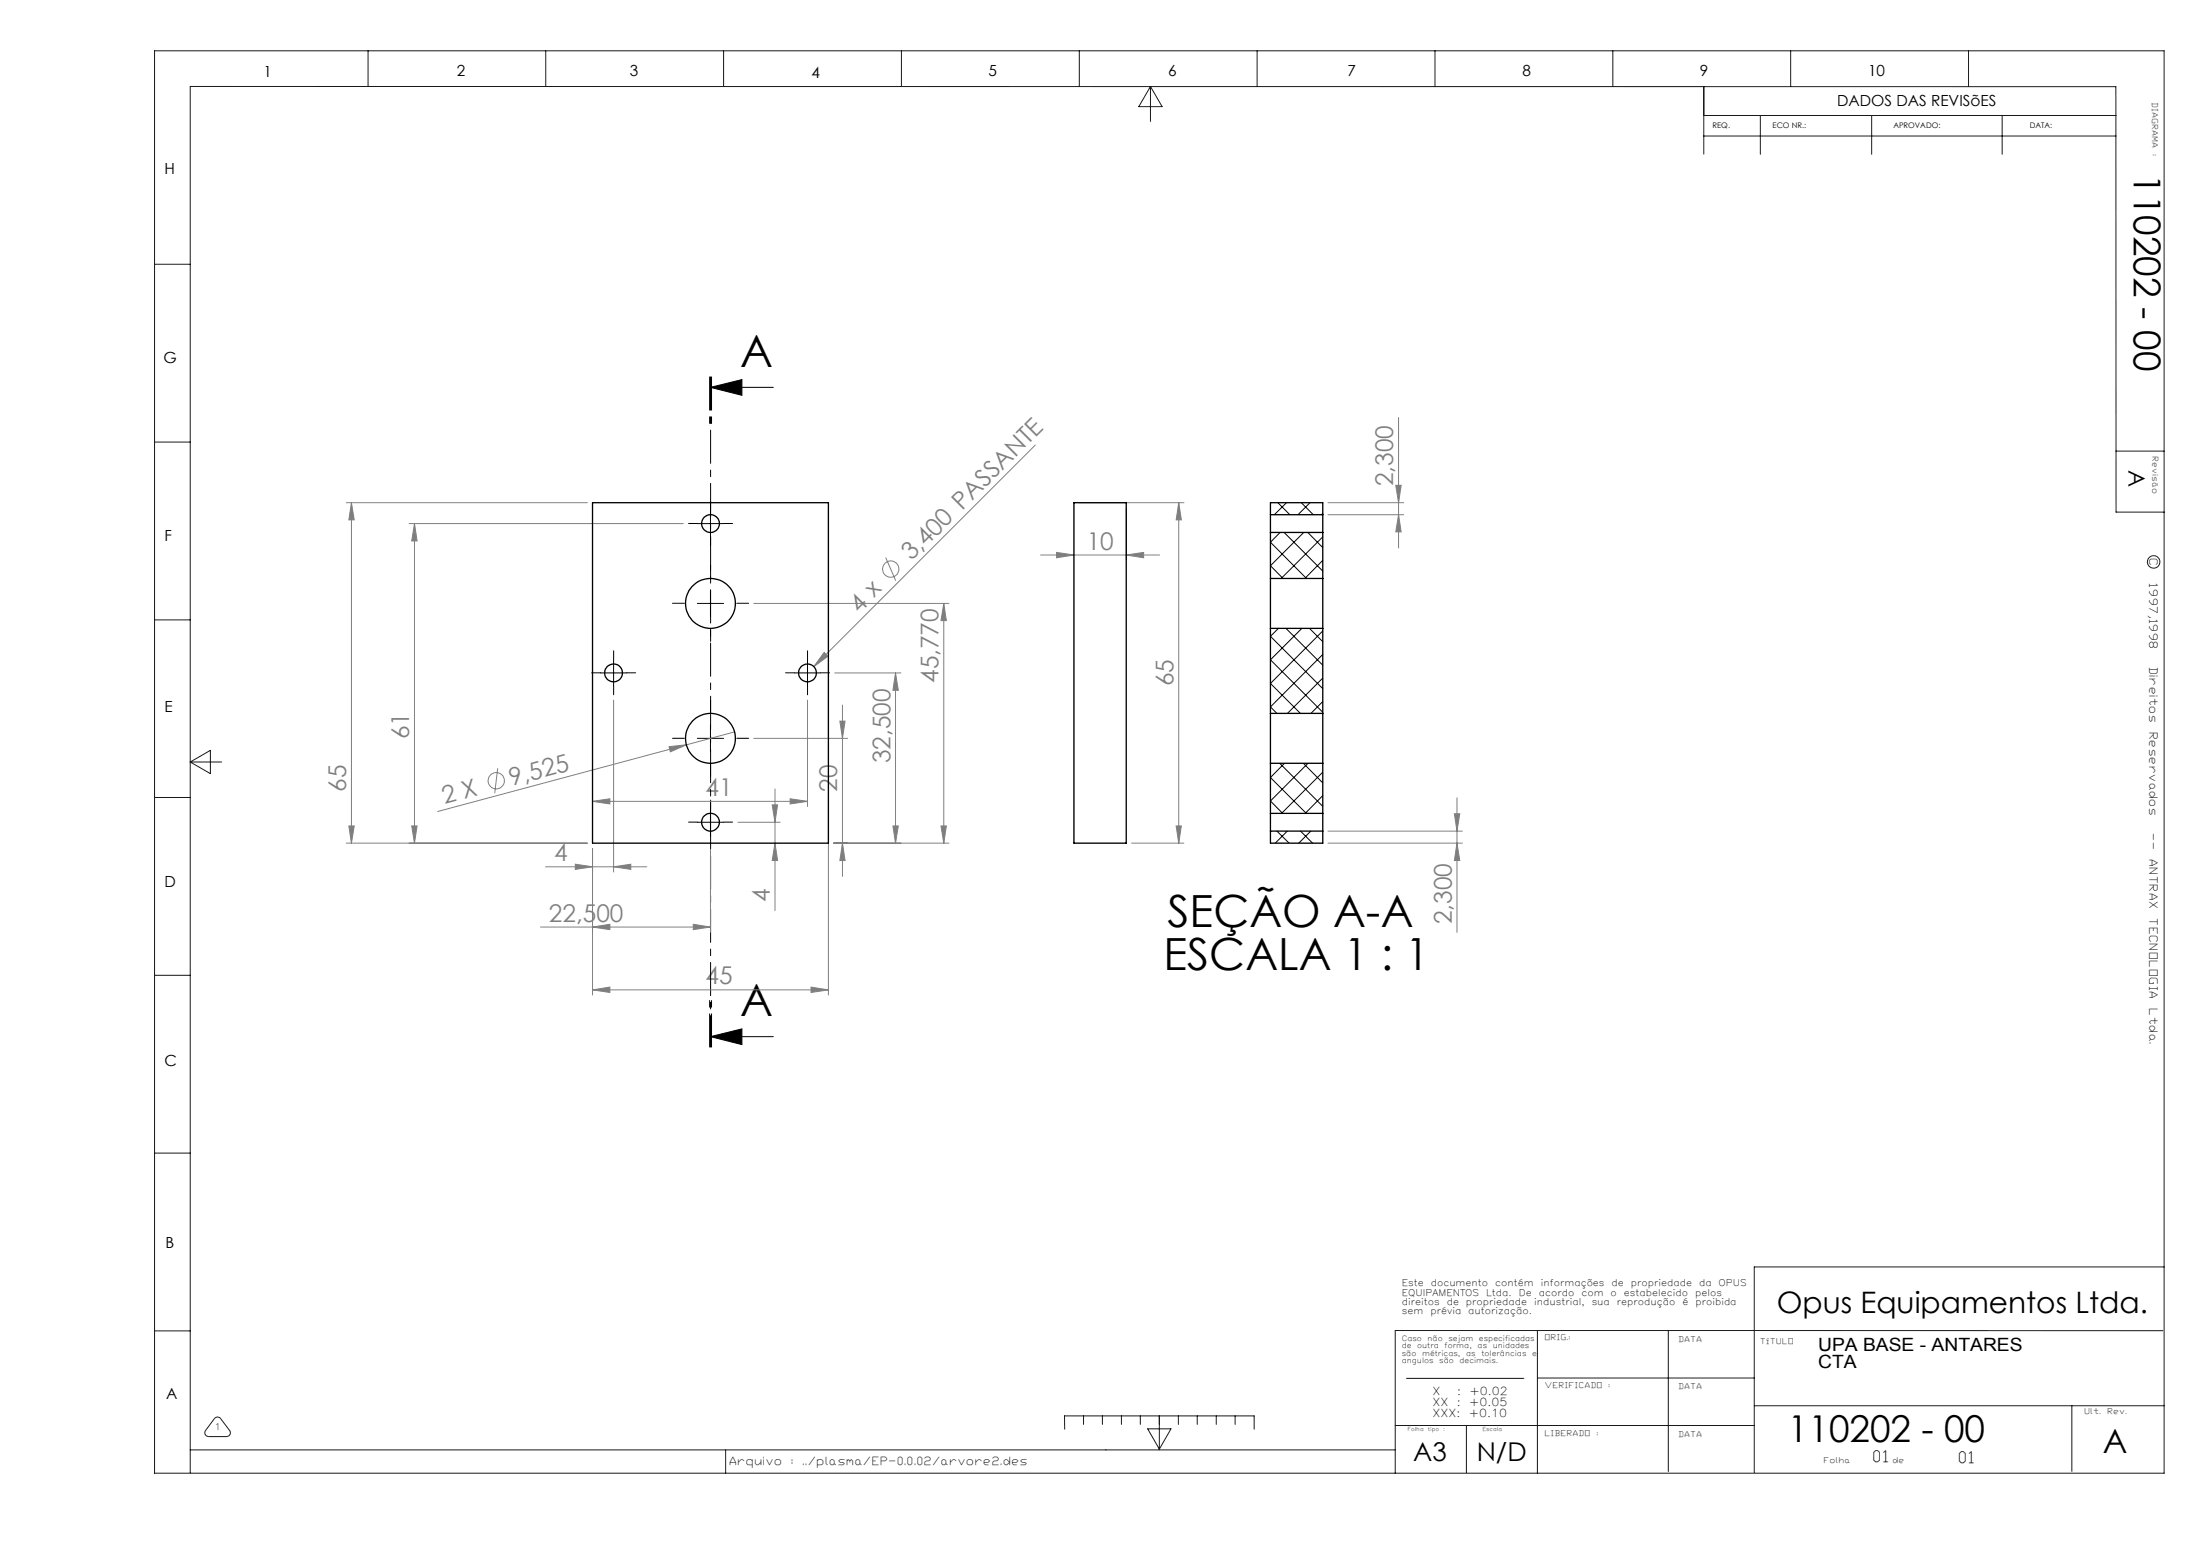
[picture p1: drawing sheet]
<svg xmlns="http://www.w3.org/2000/svg" width="420mm" height="297mm" viewBox="0 0 420 297" stroke-linecap="round" stroke-linejoin="round" font-family="sans-serif">
<g fill="none" stroke="#808080" stroke-width=".19">
<path d="M266.9 79.7v24.9M66.1 96h46M67.1 96l.5 3.2h-1zM67.1 96v64.9M78.1 99.9h52.3M79.1 99.9l.5 3.4h-1zM79.1 99.9v61M158.1 96.9v93M197.6 84.9l-42.3 42.3M205.9 96h20M214.9 96.9v10.1M224.9 96l.5 3.2h-1z"/>
<path d="M224.9 96v64.9M253.4 96h14.5M253.4 98.2h14.5M266.3 92.6h1.1l-.5 3.4zM266.9 98.2l.5 3.3h-1.1zM143.8 115.2h37.3M169 106.4l1.9 4.4M180.1 115.2l.5 3.3h-1zM180.1 115.2v45.7M198.6 105.9h22.7M201.6 105.4l3.3 .5-3.3 .6zM214.9 105.9l3.3-.5v1.1z"/>
<path d="M117.1 133.6v32.8M140.2 139.7l-56.7 15.2M154.1 133.6v20.3M157.3 124.5l.7 .8-2.7 1.9zM159.3 128.4h12.6M160.3 137.7h1l-.5 3.2zM160.8 134.6v32.7M170.9 128.4l.5 3.4h-1zM170.9 128.4v32.5M66.6 157.7h1l-.5 3.2zM78.6 157.7h1l-.5 3.2zM95 146.6l-.6 4.8"/>
<path d="M113.1 153l3.3-.5v1zM113.1 153h41M127.7 142.5l3.3-.3-3.1 1.3zM140.8 156.9h8.1M143.8 140.9h17.9M147.4 153.6h1l-.5 3.3zM147.9 150.6v23.2M150.8 152.5l3.3 .5-3.3 .5zM170.4 157.7h1l-.5 3.2zM179.6 157.7h1l-.5 3.2zM224.4 157.7h1l-.5 3.2zM253.4 158.6h25.6"/>
<path d="M277.5 155.3h1.1l-.6 3.3zM278 152.3v25.7M66.1 160.9h46M103.2 176.9h32.4M104.1 165.4h19.3M109.8 165l3.3 .4-3.3 .5zM113.1 176.9l3.3-.5v1zM113.1 162v27.9M117.1 165.4l3.3-.4v.9zM132.3 176.4l3.3 .5-3.3 .5zM135.6 162.1v15.8M147.9 160.9l.5 3.3h-1z"/>
<path d="M159.1 160.9h22M160.8 160.9l.5 3.3h-1zM215.9 160.9h10M253.4 160.9h25.6M278 160.9l.6 3.3h-1.1zM113.1 188.9l3.3-.5v1zM113.1 188.9h45M154.8 188.4l3.3 .5-3.3 .5z"/>
<circle cx="170" cy="108.6" r="1.56"/>
<circle cx="94.7" cy="149" r="1.56"/>
</g>
<g fill="none" stroke="#000" stroke-width=".19">
<path d="M135.6 73.9l6-1.4v3zM135.6 73.9h12M133.1 99.9h5M135.6 97.4v5M133.1 115.2h5M135.6 112.7v5M114.6 128.4h5M117.1 125.9v5M135.6 138.4v5M151.6 128.4h5M154.1 125.9v5M133.1 140.9h5"/>
<path d="M133.1 156.9h5M135.6 154.4v5.1M135.6 197.9l6-1.5v3zM135.6 197.9h12"/>
</g>
<g fill="none" stroke="#191924" stroke-width=".19">
<path d="M29.5 9.7h383.5v271.5h-383.5zM70.2 9.7v6.8M104.1 9.7v6.8M138.1 9.7v6.8M172 9.7v6.8M206 9.7v6.8M219.5 16.5v6.7M219.5 16.5l2.3 3.9h-4.5zM239.9 9.7v6.8M273.8 9.7v6.8M307.8 9.7v6.8M325.1 16.5v12.9"/>
<path d="M341.7 9.7v6.8M375.6 9.7v6.8M325.1 22h78.7M325.1 26h78.7M335.9 22v7.5M357.2 22v7.5M382.1 22v7.5M29.5 50.4h6.8M29.5 84.4h6.8M403.8 86.1h9.2M413 97.8h-9.2v-81.3h-367.5v264.6M29.5 118.3h6.8"/>
<path d="M29.5 152.2h6.8M36.3 145.4h6M36.3 145.4l3.8-2.2v4.5zM29.5 186.2h6.8M29.5 220.1h6.8M29.5 254h6.8M293.4 254v27.2M318.3 254v26.9M412.7 254h-146.5v27.2M413 241.8h-78.2v39.3M36.3 276.8h229.9M40.9 270.8a.74 .74 0 0 1 1.2 0l1.7 2.2a.72 .72 0 0 1 .1 .8 .72 .72 0 0 1-.6 .4h-3.5a.73 .73 0 0 1-.6-1.2z"/>
<path d="M138.5 276.8v4.4M203.2 272.8l-.1-2.5h36.2v2.5M206.8 270.3v1.6M210.4 270.3v1.6M214 270.3v1.6M217.6 270.3v1.6M219 272.7h4.4l-2.2 3.9zM221.2 270.3v6.4M224.9 270.3v1.6M228.5 270.3v1.6M232.1 270.3v1.6M235.7 270.3v1.6"/>
<path d="M266.2 272.1h68.6M268.4 263.1h22.4M279.8 272.1v9M293.4 263h41.4M334.8 268.3h78.2M395.4 268.3v12.5"/>
<circle cx="411" cy="107.2" r="1.19"/>
</g>
<g fill="none" stroke="#000" stroke-width=".19" stroke-dasharray="15.2 1.3 1.3 1.3">
<path d="M133.1 99.9h-1.7M135.6 97.4v-1.7M138.1 99.9h1.7M130.6 115.2h-2.3M135.6 110.2v-2.3M135.6 102.4v1.7M140.6 115.2h2.3M114.6 128.4h-1.7M117.1 125.9v-1.7M117.1 130.9v1.7M119.6 128.4h1.7M135.6 120.2v2.2"/>
<path d="M135.6 135.9v-2.2M151.6 128.4h-1.7M154.1 125.9v-1.7M154.1 130.9v1.7M156.6 128.4h1.7M130.6 140.9h-2.3M133.1 156.9h-1.7M135.6 145.9v2.3M135.6 154.4v-1.7M135.6 159.4v1.7M138.1 156.9h1.7M140.6 140.9h2.3"/>
</g>
<path d="M135.4 71.9v10M135.6 71.9v128M135.8 71.9v10M135.4 199.9v-10M135.8 199.9v-10" fill="none" stroke="#000" stroke-width=".19" stroke-dasharray="6.3 1.3 1.3 1.3"/>
<path d="M135.6 73.9l6-1.4v3zM135.6 197.9l6-1.5v3z" fill="#000"/>
<g fill="#808080">
<path d="M127.7 142.5l3.3-.3-3.1 1.3z"/>
<path d="M157.3 124.5l.7 .8-2.7 1.9z"/>
<path d="M201.6 105.4l3.3 .5-3.3 .6zM214.9 105.9l3.3-.5v1.1z"/>
<path d="M109.8 165l3.3 .4-3.3 .5zM117.1 165.4l3.3-.4v.9zM113.1 176.9l3.3-.5v1zM132.3 176.4l3.3 .5-3.3 .5zM113.1 188.9l3.3-.5v1zM154.8 188.4l3.3 .5-3.3 .5zM113.1 153l3.3-.5v1zM150.8 152.5l3.3 .5-3.3 .5z"/>
<path d="M78.6 157.7h1l-.5 3.2zM79.1 99.9l.5 3.4h-1zM66.6 157.7h1l-.5 3.2zM67.1 96l.5 3.2h-1zM179.6 157.7h1l-.5 3.2zM180.1 115.2l.5 3.3h-1zM170.4 157.7h1l-.5 3.2zM170.9 128.4l.5 3.4h-1zM160.8 160.9l.5 3.3h-1zM160.3 137.7h1l-.5 3.2zM147.9 160.9l.5 3.3h-1zM147.4 153.6h1l-.5 3.3zM224.4 157.7h1l-.5 3.2zM224.9 96l.5 3.2h-1zM266.9 98.2l.5 3.3h-1.1zM266.3 92.6h1.1l-.5 3.4z"/>
<path d="M277.5 155.3h1.1l-.6 3.3zM278 160.9l.6 3.3h-1.1z"/>
</g>
<g fill="none" stroke="#000" stroke-width=".25">
<path d="M113.1 96h45v64.9h-45zM204.9 96h10v64.9h-10zM242.4 98.2v3.4M242.4 98.2v-2.2h10v2.2M242.4 98.2h10M252.4 98.2v3.4M242.4 110.4v9.5M242.4 101.6v8.8M242.4 119.9v16.3M242.4 119.9h10M242.4 110.4h10M242.4 101.6h10"/>
<path d="M252.4 110.4v9.5M252.4 101.6v8.8M252.4 119.9v16.3M242.4 136.2v9.5M242.4 136.2h10M252.4 136.2v9.5M242.4 155.3v3.3M242.4 158.6v2.3h10v-2.3M242.4 145.7v9.6M242.4 145.7h10M242.4 155.3h10M242.4 158.6h10"/>
<path d="M252.4 155.3v3.3M252.4 145.7v9.6"/>
<circle cx="135.6" cy="99.9" r="1.69"/>
<circle cx="135.6" cy="115.2" r="4.8"/>
<circle cx="117.1" cy="128.4" r="1.7"/>
<circle cx="154.1" cy="128.4" r="1.7"/>
<circle cx="135.6" cy="156.9" r="1.7"/>
<circle cx="135.6" cy="140.9" r="4.8"/>
</g>
<g fill="none" stroke="#000" stroke-width=".19">
<path d="M243.8 96l2.3 2.2M245.5 96l-2.3 2.2M248.3 96l2.3 2.2M250 96l-2.3 2.2M252.4 98l-.2 .2M243.9 119.9l-1.5 1.6 10 9.9M244.3 101.6l-1.9 1.9 6.9 6.9M245 101.6l7.4 7.4M245.4 119.9l7 7.1M248.4 119.9l-6 6 10 10.1M248.8 101.6l-6.4 6.4 2.4 2.4M249.6 101.6l2.8 2.9"/>
<path d="M249.9 119.9l2.5 2.6M252.4 102.5l-7.9 7.9M252.4 107l-3.4 3.4M252.4 120.4l-10 10.1 5.7 5.7M252.4 124.9l-10 10 1.3 1.3M252.4 129.4l-6.7 6.8M252.4 133.9l-2.2 2.3M243.7 158.6l2.3 2.3M244.2 145.7l8.2 8.2M245.1 145.7l-2.7 2.7 6.9 6.9M245.6 158.6l-2.3 2.3M248.2 158.6l2.3 2.3"/>
<path d="M248.7 145.7l3.7 3.7M249.6 145.7l-7.2 7.2 2.4 2.4M250.1 158.6l-2.3 2.3M252.4 147.4l-7.9 7.9M252.4 151.9l-3.3 3.4M252.4 160.9h-.1"/>
</g>
<g font-size="8.5">
<text x="141.2" y="70.1">A</text>
<text x="222.8" y="177">SEÇÃO A-A</text>
<text x="222" y="185.2">ESCALA 1 : 1</text>
<text x="141.2" y="194">A</text>
</g>
<g font-size="7.1">
<text x="407.2" y="33.2" transform="rotate(90 407.2 33.2)">110202 - 00</text>
<text x="341.2" y="275.3">110202 - 00</text>
</g>
<text font-size="6.3" x="401.3" y="277.4">A</text>
<text font-size="5.6" x="339.1" y="250.7">Opus Equipamentos Ltda.</text>
<g font-size="4.9">
<text x="269.7" y="278.9">A3</text>
<text x="281.8" y="278.9">N/D</text>
</g>
<g font-size="4.7" fill="#808080">
<text x="265.9" y="92.8" transform="rotate(-90 265.9 92.8)">2,300</text>
<text x="173.9" y="107.2" transform="rotate(-45 173.9 107.2)">3,400 PASSANTE</text>
<text x="207.4" y="104.9">10</text>
<text x="164" y="117.1" transform="rotate(-45 164 117.1)">4 x</text>
<text x="179.1" y="130.4" transform="rotate(-90 179.1 130.4)">45,770</text>
<text x="223.9" y="131" transform="rotate(-90 223.9 131)">65</text>
<text x="78.1" y="141.1" transform="rotate(-90 78.1 141.1)">61</text>
<text x="169.9" y="145.7" transform="rotate(-90 169.9 145.7)">32,500</text>
<text x="66.1" y="151.1" transform="rotate(-90 66.1 151.1)">65</text>
<text x="84.8" y="153.4" transform="rotate(-15 84.8 153.4)">2 X</text>
<text x="97.6" y="150.1" transform="rotate(-15 97.6 150.1)">9,525</text>
<text x="134.6" y="151.9">41</text>
<text x="159.8" y="151.1" transform="rotate(-90 159.8 151.1)">20</text>
<text x="105.7" y="164.4">4</text>
<text x="146.9" y="172.2" transform="rotate(-90 146.9 172.2)">4</text>
<text x="104.7" y="175.9">22,500</text>
<text x="277" y="176.4" transform="rotate(-90 277 176.4)">2,300</text>
<text x="134.6" y="187.9">45</text>
</g>
<text font-size="4.4" x="406.2" y="89.7" transform="rotate(90 406.2 89.7)">A</text>
<g font-size="3.5">
<text x="346.9" y="257.8">UPA BASE - ANTARES</text>
<text x="346.9" y="261.1">CTA</text>
</g>
<g font-size="3">
<text x="357.6" y="279.1">01</text>
<text x="373.9" y="279.2">01</text>
</g>
<g font-size="2.9">
<text x="50.3" y="14.7">1</text>
<text x="87.2" y="14.6">2</text>
<text x="120.2" y="14.6">3</text>
<text x="154.8" y="15">4</text>
<text x="188.7" y="14.6">5</text>
<text x="222.9" y="14.6">6</text>
<text x="257.1" y="14.6">7</text>
<text x="290.5" y="14.6">8</text>
<text x="324.4" y="14.6">9</text>
<text x="356.5" y="14.4">10</text>
<text x="350.6" y="20.3">DADOS DAS REVISõES</text>
<text x="31.4" y="33.1">H</text>
<text x="31.2" y="69.4">G</text>
<text x="31.4" y="103.3">F</text>
<text x="31.4" y="135.8">E</text>
<text x="31.4" y="169.4">D</text>
<text x="31.4" y="203.4">C</text>
<text x="31.6" y="238.2">B</text>
<text x="31.7" y="267">A</text>
</g>
<g font-size="2.1">
<text x="410.2" y="106.7" transform="rotate(90 410.2 106.7)">C</text>
<text x="410.2" y="111.6" transform="rotate(90 410.2 111.6)">1997,1998</text>
<text x="410.2" y="127.5" transform="rotate(90 410.2 127.5)">Direitos</text>
<text x="410.2" y="139.9" transform="rotate(90 410.2 139.9)">Reservados</text>
<text x="410.2" y="159.3" transform="rotate(90 410.2 159.3)">--</text>
<text x="410.2" y="164.1" transform="rotate(90 410.2 164.1)">ANTRAX</text>
<text x="410.2" y="175.4" transform="rotate(90 410.2 175.4)">TECNOLOGIA</text>
<text x="410.2" y="192.7" transform="rotate(90 410.2 192.7)">Ltda.</text>
<text x="273.3" y="266.3">X</text>
<text x="273.3" y="268.4">XX</text>
<text x="278" y="268.4">:</text>
<text x="278.1" y="266.3">:</text>
<text x="280.3" y="268.4">+0.05</text>
<text x="280.4" y="266.3">+0.02</text>
<text x="273.3" y="270.5">XXX:</text>
<text x="280.3" y="270.5">+0.10</text>
<text x="139.3" y="279.7">Arquivo</text>
<text x="151.2" y="279.7">:</text>
<text x="153.3" y="279.7">../plasma/EP-0.0.02/arvore2.des</text>
</g>
<g font-size="1.8">
<text x="267.5" y="245.6">Este</text>
<text x="273" y="245.6">documento</text>
<text x="285.3" y="245.6">contém</text>
<text x="294" y="245.6">informações</text>
<text x="307.5" y="245.6">de</text>
<text x="311.2" y="245.6">propriedade</text>
<text x="324.2" y="245.6">da</text>
<text x="328" y="245.6">OPUS</text>
<text x="267.5" y="247.3">EQUIPAMENTOS</text>
<text x="267.5" y="249.1">direitos</text>
<text x="267.5" y="250.8">sem</text>
<text x="273" y="250.8">prévia</text>
<text x="276.1" y="249.1">de</text>
<text x="279.7" y="249.1">propriedade</text>
<text x="280.2" y="250.8">autorização.</text>
<text x="283.6" y="247.3">Ltda.</text>
<text x="289.8" y="247.3">De</text>
<text x="292.7" y="249.1">industrial,</text>
<text x="293.6" y="247.3">acordo</text>
<text x="301.8" y="247.3">com</text>
<text x="303.7" y="249.1">sua</text>
<text x="307.4" y="247.3">o</text>
<text x="308.5" y="249.1">reprodução</text>
<text x="309.9" y="247.3">estabelecido</text>
<text x="321" y="249.1">é</text>
<text x="323.5" y="247.3">pelos</text>
<text x="323.5" y="249.1">proibida</text>
</g>
<text font-size="1.7" x="40.9" y="273">1</text>
<g font-size="1.5">
<text x="410.7" y="19.7" transform="rotate(90 410.7 19.7)">DIAGRAMA</text>
<text x="326.8" y="24.4">REQ.</text>
<text x="338.3" y="24.4">ECO NR.:</text>
<text x="361.3" y="24.4">APROVADO:</text>
<text x="387.3" y="24.4">DATA:</text>
<text x="410.7" y="29.6" transform="rotate(90 410.7 29.6)">:</text>
<text x="410.7" y="87.3" transform="rotate(90 410.7 87.3)">Revisão</text>
<text x="294.9" y="255.8">ORIG.:</text>
<text x="320.4" y="256.1">DATA</text>
<text x="336" y="256.6">TÍTULO</text>
<text x="294.9" y="265">VERIFICADO</text>
<text x="307.1" y="265">:</text>
<text x="320.4" y="265.2">DATA</text>
<text x="397.9" y="270">Ult.</text>
<text x="402.3" y="270">Rev.</text>
<text x="294.9" y="274">LIBERADO</text>
<text x="304.8" y="274">:</text>
<text x="320.4" y="274.2">DATA</text>
<text x="348.2" y="279.2">Folha</text>
<text x="361.3" y="279.2">de</text>
</g>
<g font-size="1.4">
<text x="267.5" y="256">Caso</text>
<text x="267.5" y="257.4">de</text>
<text x="270.4" y="257.4">outra</text>
<text x="272.4" y="256">não</text>
<text x="275.7" y="257.4">forma,</text>
<text x="276.4" y="256">sejam</text>
<text x="282" y="257.4">as</text>
<text x="282.2" y="256">especificadas</text>
<text x="284.9" y="257.4">unidades</text>
<text x="267.5" y="258.8">são</text>
<text x="267.5" y="260.2">angulos</text>
<text x="271.4" y="258.8">métricas,</text>
<text x="274.7" y="260.2">são</text>
<text x="278.5" y="260.2">decimais.</text>
<text x="279.8" y="258.8">as</text>
<text x="282.7" y="258.8">tolerâncias</text>
<text x="292.4" y="258.8">e</text>
</g>
<g font-size="1">
<text x="268.6" y="273.1">Folha</text>
<text x="272.5" y="273.1">tipo</text>
<text x="275.4" y="273.1">:</text>
<text x="282.9" y="273.1">Escala</text>
</g>
</svg>
